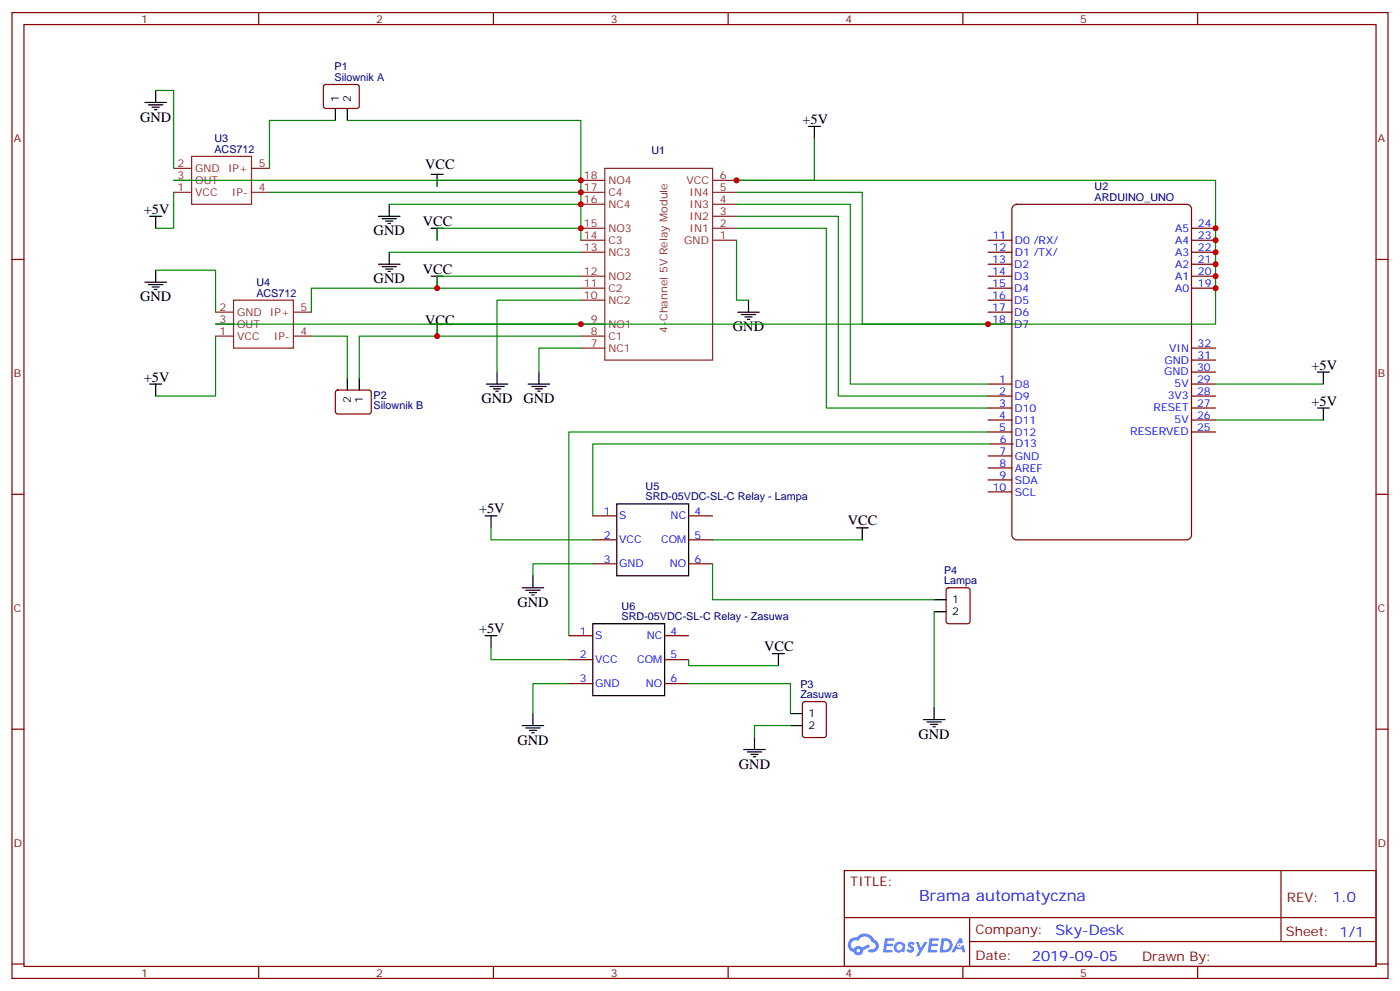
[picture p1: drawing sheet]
<svg xmlns="http://www.w3.org/2000/svg" width="412mm" height="292mm" viewBox="0 0 412 292" stroke-linecap="round" stroke-linejoin="round" font-family="sans-serif">
<g fill="none" stroke="#870000" stroke-width=".35">
<path d="M3.5 3.7h405.4v284.3h-405.4zM7.1 7.2h398.2v277.3h-398.2zM76.2 3.7v3.5M145.3 3.7v3.5M214.5 3.7v3.5M283.6 3.7v3.5M352.8 3.7v3.5M3.5 76.4h3.6M405.3 76.4h3.6M3.5 145.5h3.6M405.3 145.5h3.6M3.5 214.7h3.6"/>
<path d="M405.3 214.7h3.6M248.7 256.3h156.6v28.2h-156.6zM377.3 256.3v20.9M248.7 270.1h156.5M285.6 277.2h119.6M285.6 270.1v14.2M3.5 283.8h3.6M76.2 284.5v3.5M145.3 284.5v3.5M214.5 284.5v3.5M283.6 284.5v3.5M352.8 284.5v3.5"/>
<path d="M405.3 283.8h3.6"/>
</g>
<g fill="#5487ff">
<path d="M267.7 277.5a1.22 1.22 0 0 1 1.7 .2l-.4 .6a.47 .47 0 0 0-.3-.4 .47 .47 0 0 0-.5 .2l.1 .2a1.14 1.14 0 0 1 .8 1.8 1.14 1.14 0 0 1-1.9 0l-.2-.2 .5-.6 .7 .5a.29 .29 0 0 0 .3-.3 .29 .29 0 0 0-.2-.3 1.04 1.04 0 0 1-.6-1.7z"/>
<path d="M260.7 276.2h2.4l.3 .2-.2 .5-1.8 .1-.1 .8h1.5l.3 .4-.3 .4h-1.6l-.2 1.1h1.7l.2 .3-.2 .3-2.6 .1z"/>
<path d="M273.8 276.2h2.4l.3 .2-.1 .5-1.8 .1-.2 .8h1.6l.3 .4-.4 .4-1.6-.1-.1 1.1 1.7 .1 .2 .3-.2 .3-2.6 .1z"/>
<path d="M282.6 276.2h.7l.3 1.3-.6 .3a.69 .69 0 0 0-1 .3 .69 .69 0 0 0 .4 .9 .69 .69 0 0 0 .9-.6l.5-.2 .6 2.2h-.8l-.2-.9h-1.8l-.5 .9h-.8z"/>
<path d="M269.8 277.3h.8l.6 1.8 1.1-1.8h.9l-2.6 4.2h-.8l.9-1.5z"/>
<path d="M277.4 276.2l-.6 4.2h1.3a2.11 2.11 0 0 0 2.5-2.1 2.11 2.11 0 0 0-2.5-2.1zM278.1 277a1.39 1.39 0 0 1 1.7 1.4 1.39 1.39 0 0 1-1.8 1.2h-.3z"/>
<path d="M263.7 277.8a1.54 1.54 0 0 0-.1 2.2 1.54 1.54 0 0 0 2.2 .1l.6 .3 .3-2.3-.2-.3h-.4a1.49 1.49 0 0 0-2.4 0zM264 278.8a.94 .94 0 0 1 1.8 0 .94 .94 0 0 1-1.8 0z"/>
<path d="M250.4 276.6a2.18 2.18 0 0 0 1.1 3.7 1.44 1.44 0 0 0 1.6 .9 1.44 1.44 0 0 0 1.2-1.4l2-1.1-.5-.7-1.9 1a1.47 1.47 0 0 0-2.4 .4 1.39 1.39 0 0 1-.7-1.9 1.39 1.39 0 0 1 2-.5 2.12 2.12 0 0 1 2.2-1.3 2.12 2.12 0 0 1 1.9 1.7 1.14 1.14 0 0 1 1.1 1.4 1.14 1.14 0 0 1-1.7 .7 .43 .43 0 0 0-.5 .4 .43 .43 0 0 0 .4 .5 1.98 1.98 0 0 0 2.5-1.2 1.98 1.98 0 0 0-1.2-2.6 3.1 3.1 0 0 0-5.3-.6l-.9 .1zM252.3 279.9a.55 .55 0 0 1 1.1 0 .55 .55 0 0 1-1.1 0z"/>
<circle cx="282.6" cy="278.3" r=".26"/>
</g>
<path d="M298.4 60.7l1.1-.5h50.1a1.41 1.41 0 0 1 1.4 1.4v95.9a1.51 1.51 0 0 1-1.4 1.4h-50.1a1.51 1.51 0 0 1-1.4-1.4v-95.9z" fill="#fff" stroke="#800000" stroke-width=".35"/>
<g fill="none" stroke="#870000" stroke-width=".35">
<path d="M95.5 25.1l.5-.2h9.4l.4 .7v5.9l-.7 .4h-9.4l-.5-.7v-5.6zM291 70.7h7.1M291 74.3h7.1M291 77.8h7.1M351 70.7h7.1M351 74.3h7.1M351 77.8h7.1M351 67.2h7.1M291 81.3h7.1M291 84.8h7.1M291 88.4h7.1M291 91.9h7.1"/>
<path d="M291 95.4h7.1M351 81.3h7.1M351 84.8h7.1M99 115l.5-.2 9.4 .1 .5 .6-.1 6-.6 .4-9.5-.1-.4-.6v-5.7zM291 113.1h7.1M291 116.6h7.1M351 113.1h7.1M351 116.6h7.1M351 109.5h7.1M351 106h7.1M351 102.5h7.1M291 120.1h7.1"/>
<path d="M291 123.6h7.1M291 127.2h7.1M291 134.2h7.1M291 137.8h7.1M291.4 130.7h7M351 120.1h7.1M351 123.6h7.1M351 127.2h7.1M174.6 151.9h7.1M174.6 158.9h7.1M202.8 151.9h7.1M202.8 158.9h7.1"/>
<path d="M291 141.3h7.1M291 144.8h7.1M174.6 166h7.1M202.8 166h7.1M278.9 173.2l.5-.2h5.6l.7 .5 .1 9.4-.5 .7h-5.9l-.7-.4v-9.5zM167.6 187.1h7M167.6 194.2h7M195.8 187.1h7M195.8 194.2h7M167.6 201.3h7M195.8 201.3h7M236.6 206.8l.5-.2h5.6l.7 .4v9.4l-.4 .7h-5.9l-.7-.4v-9.4z"/>
</g>
<g fill="none" stroke="#8c2424" stroke-width=".35">
<path d="M51.2 49.6h5.2M51.2 56.6h5.2M51.2 53.1h5.2M56.4 46h17.7v14.1h-17.7zM74.1 49.6h5.3M74.1 56.6h5.3M171.1 56.6h7.1M171.1 53.1h7.1M178.2 49.6h31.7v56.4h-31.7zM209.9 56.6h7.1M209.9 53.1h7.1M171.1 74.3h7.1"/>
<path d="M171.1 70.7h7.1M171.1 67.2h7.1M171.1 60.1h7.1M209.9 70.7h7.1M209.9 67.2h7.1M209.9 60.1h7.1M209.9 63.7h7.1M63.5 99h5.3M63.5 95.4h5.3M63.5 91.9h5.3M68.8 88.4h17.6v14.1h-17.6zM86.4 99h5.3"/>
<path d="M86.4 91.9h5.3M171.1 99h7.1M171.1 95.4h7.1M171.1 88.4h7.1M171.1 84.8h7.1M171.1 81.3h7.1M171.1 102.5h7.1"/>
</g>
<g fill="none" stroke="#000" stroke-width=".35">
<path d="M42.7 30.2h6.3M43.7 30.9h4.3M44.8 31.6h2.1M45.5 32.3h.7M45.9 26.6v3.6M98.8 31.9v3.6M102.3 31.9v3.6M238.1 37.2h3.6M239.9 37.2v3.5M127 51.3h3.5M128.8 51.3v3.6M44.1 63.7h3.5"/>
<path d="M45.9 63.7v3.5M45.9 79.6v3.5M111.5 77.8h6.3M111.5 63.7h6.3M112.5 78.5h4.3M112.5 64.4h4.3M113.6 79.2h2.1M113.6 65.1h2.1M114.3 79.9h.7M114.3 65.8h.7M114.7 60.1v3.6M114.7 74.3v3.5"/>
<path d="M127 67.2h3.5M128.8 67.2v3.5M42.7 83.1h6.3M43.7 83.8h4.3M44.8 84.5h2.1M45.5 85.2h.7M127 95.4h3.5M127 81.3h3.5M128.8 81.3v3.5M128.8 95.4v3.6M217.3 91.9h6.4M218.4 92.6h4.2"/>
<path d="M219.4 93.3h2.1M220.1 94h.7M220.5 88.4v3.5M44.1 113.1h3.5M45.9 113.1v3.5M102.3 111.3v3.5M105.8 111.3v3.5M143.2 113.1h6.4M144.3 113.8h4.2M145.3 114.5h2.2M146 115.2h.8M146.4 109.5v3.6"/>
<path d="M155.6 113.1h6.3M156.6 113.8h4.3M157.7 114.5h2.1M158.4 115.2h.7M158.7 109.5v3.6M388.1 109.5h3.5M389.8 109.5v3.6M388.1 120.1h3.5M389.8 120.1v3.5M142.9 151.9h3.5M144.6 151.9v3.5M181.7 148.3h21.1v21.2h-21.1z"/>
<path d="M252.2 155.4h3.6M254 155.4v3.5M153.8 173h6.4M154.9 173.7h4.2M155.9 174.4h2.1M156.6 175.2h.7M157 169.5v3.5M275.2 176.6h3.5M142.9 187.1h3.5M144.6 187.1v3.6M174.6 183.6h21.2v21.2h-21.2zM227.5 192.4h3.6"/>
<path d="M229.3 192.4v3.6M275.2 180.1h3.5M153.8 213.6h6.4M154.9 214.3h4.2M155.9 215h2.1M156.6 215.7h.7M157 210.1v3.5M222.2 217.1v3.6M232.8 210.1h3.6M232.8 213.6h3.6M272 211.8h6.3M273 212.5h4.3"/>
<path d="M274.1 213.3h2.1M274.8 214h.7M275.2 208.3v3.5M219.1 220.7h6.3M220.1 221.4h4.3M221.2 222.1h2.1M221.9 222.8h.7"/>
</g>
<g fill="none" stroke="#008700" stroke-width=".35">
<path d="M45.9 26.6h5.3v23M98.8 35.5h-19.4v14.1M102.3 35.5h68.8v35.2M51.2 53.1h119.9h-42.3v1.8M51.2 56.6v10.6h-5.3M79.4 56.6h91.7M217 56.6h37v38.8h37M239.9 40.7v12.4h-22.9h141.1v42.3h-294.6M45.9 79.6h17.6v12.3M114.7 74.3h56.4M114.7 60.1h56.4M171.1 67.2h-42.3v3.5"/>
<path d="M217 70.7v17.7h3.5M217 60.1h33.5v53h40.5M217 63.7h29.9v52.9h44.1M217 67.2h26.4v52.9h47.6M63.5 99v17.6h-17.6M91.7 99h10.6v12.3M171.1 88.4h-24.7v21.1M171.1 81.3h-42.3v3.5M171.1 95.4h-42.3v3.6M171.1 84.8h-79.4v7.1M171.1 99h-65.3v12.3M171.1 102.5h-12.4v7"/>
<path d="M358.1 113.1h31.7M291 127.2h-123.4v59.9M291.4 130.7h-116.8v21.2M358.1 123.6h31.7M144.6 155.4v3.5h30M209.9 158.9h44.1M174.6 166h-17.6v3.5M209.9 166v10.6h65.3M144.6 190.7v3.5h23M202.8 194.2v1.8h26.5M275.2 180.1v28.2M167.6 201.3h-10.6v8.8"/>
<path d="M202.8 201.3h30v8.8M232.8 213.6h-10.6v3.5"/>
</g>
<g fill="#c00">
<circle cx="358.1" cy="67.2" r=".88"/>
<circle cx="358.1" cy="70.7" r=".88"/>
<circle cx="358.1" cy="74.3" r=".88"/>
<circle cx="358.1" cy="77.8" r=".88"/>
<circle cx="358.1" cy="81.3" r=".88"/>
<circle cx="217" cy="53.1" r=".88"/>
<circle cx="128.8" cy="99" r=".88"/>
<circle cx="128.8" cy="84.8" r=".88"/>
<circle cx="171.1" cy="56.6" r=".88"/>
<circle cx="171.1" cy="67.2" r=".88"/>
<circle cx="171.1" cy="53.1" r=".88"/>
<circle cx="171.1" cy="60.1" r=".88"/>
<circle cx="171.1" cy="95.4" r=".88"/>
<circle cx="291" cy="95.4" r=".88"/>
<circle cx="358.1" cy="84.8" r=".88"/>
</g>
<text font-size="4.6" fill="#00f" x="270.8" y="265.3">Brama automatyczna</text>
<g font-size="4.2">
<text x="41.3" y="35.8">GND</text>
<text x="236.4" y="36.5">+5V</text>
<text x="125.2" y="49.8">VCC</text>
<text x="42.3" y="63">+5V</text>
<text x="110.1" y="69.3">GND</text>
<text x="124.5" y="66.5">VCC</text>
<text x="110.1" y="83.4">GND</text>
<text x="124.5" y="80.6">VCC</text>
<text x="41.3" y="88.7">GND</text>
<text x="125.2" y="95.6">VCC</text>
<text x="215.9" y="97.5">GND</text>
<text x="42.3" y="112.4">+5V</text>
<text x="386.3" y="108.8">+5V</text>
<text x="141.8" y="118.7">GND</text>
<text x="154.2" y="118.7">GND</text>
<text x="386.3" y="119.4">+5V</text>
<text x="141.1" y="151.2">+5V</text>
<text x="249.8" y="154.7">VCC</text>
<text x="152.4" y="178.7">GND</text>
<text x="141.1" y="186.4">+5V</text>
<text x="225.1" y="191.7">VCC</text>
<text x="152.4" y="219.3">GND</text>
<text x="270.6" y="217.5">GND</text>
<text x="217.7" y="226.3">GND</text>
</g>
<g font-size="4.2" fill="#00f">
<text x="392.5" y="265.6">1.0</text>
<text x="310.9" y="275.1">Sky-Desk</text>
<text x="304" y="282.9">2019-09-05</text>
</g>
<g font-size="3.9" fill="#800">
<text x="250.5" y="260.9">TITLE:</text>
<text x="379.1" y="265.6">REV:</text>
<text x="287.4" y="275.1">Company:</text>
<text x="378.7" y="275.7">Sheet: 1/1</text>
<text x="287.4" y="282.8">Date:</text>
<text x="336.4" y="282.8">Drawn By:</text>
</g>
<g font-size="3.2" fill="#800">
<text x="41.6" y="6.7">1</text>
<text x="110.8" y="6.7">2</text>
<text x="179.9" y="6.7">3</text>
<text x="249.1" y="6.7">4</text>
<text x="318.2" y="6.7">5</text>
<text x="4.1" y="41.8">A</text>
<text x="405.9" y="41.8">A</text>
<text x="4.1" y="110.9">B</text>
<text x="405.9" y="110.9">B</text>
<text x="4.1" y="180.1">C</text>
<text x="405.9" y="180.1">C</text>
<text x="4.1" y="249.2">D</text>
<text x="405.9" y="249.2">D</text>
<text x="41.6" y="287.5">1</text>
<text x="110.8" y="287.5">2</text>
<text x="179.9" y="287.5">3</text>
<text x="249.1" y="287.5">4</text>
<text x="318.2" y="287.5">5</text>
</g>
<g font-size="3.2" fill="#000080">
<text x="98.5" y="23.8">Silownik A</text>
<text x="98.5" y="20.7">P1</text>
<text x="63.2" y="41.9">U3</text>
<text x="63.2" y="45">ACS712</text>
<text x="191.9" y="45.3">U1</text>
<text x="322.4" y="59.1">ARDUINO_UNO</text>
<text x="322.5" y="55.9">U2</text>
<text x="75.5" y="87.3">ACS712</text>
<text x="75.5" y="84.2">U4</text>
<text x="110.1" y="117.4">P2</text>
<text x="110.1" y="120.5">Silownik B</text>
<text x="190.2" y="147.3">SRD-05VDC-SL-C Relay - Lampa</text>
<text x="190.2" y="144.2">U5</text>
<text x="278.1" y="172">Lampa</text>
<text x="278.1" y="168.9">P4</text>
<text x="183.1" y="179.5">U6</text>
<text x="183.1" y="182.6">SRD-05VDC-SL-C Relay - Zasuwa</text>
<text x="235.8" y="202.4">P3</text>
<text x="235.8" y="205.5">Zasuwa</text>
</g>
<g font-size="3.2">
<text x="99.8" y="30.2" transform="rotate(-90 99.8 30.2)">1</text>
<text x="103.4" y="30.2" transform="rotate(-90 103.4 30.2)">2</text>
<text x="103.4" y="118.6" transform="rotate(-90 103.4 118.6)">2</text>
<text x="106.9" y="118.6" transform="rotate(-90 106.9 118.6)">1</text>
<text x="280.5" y="177.6">1</text>
<text x="280.5" y="181.2">2</text>
<text x="238.1" y="211.1">1</text>
<text x="238.1" y="214.7">2</text>
</g>
<g font-size="3.2" fill="#8d2323">
<text x="52.3" y="49.2">2</text>
<text x="52.3" y="52.7">3</text>
<text x="57.5" y="50.6">GND</text>
<text x="67.2" y="50.6">IP+</text>
<text x="76.2" y="49.2">5</text>
<text x="172" y="52.7">18</text>
<text x="212" y="52.7">6</text>
<text x="52.3" y="56.3">1</text>
<text x="57.5" y="57.7">VCC</text>
<text x="57.5" y="54.2">OUT</text>
<text x="68.3" y="57.7">IP-</text>
<text x="76.2" y="56.3">4</text>
<text x="172" y="59.8">16</text>
<text x="172" y="56.3">17</text>
<text x="179.2" y="57.7">C4</text>
<text x="179.2" y="54.2">NO4</text>
<text x="202.2" y="54.2">VCC</text>
<text x="203.1" y="57.7">IN4</text>
<text x="212" y="56.3">5</text>
<text x="212" y="59.8">4</text>
<text x="179.2" y="61.2">NC4</text>
<text x="203.1" y="61.2">IN3</text>
<text x="203.1" y="64.7">IN2</text>
<text x="212" y="63.3">3</text>
<text x="172" y="70.4">14</text>
<text x="172" y="66.9">15</text>
<text x="179.2" y="71.8">C3</text>
<text x="179.2" y="68.3">NO3</text>
<text x="201.6" y="71.8">GND</text>
<text x="203.1" y="68.3">IN1</text>
<text x="212" y="66.9">2</text>
<text x="212" y="70.4">1</text>
<text x="172" y="73.9">13</text>
<text x="179.2" y="75.3">NC3</text>
<text x="172" y="81">12</text>
<text x="179.2" y="82.4">NO2</text>
<text x="172" y="88">10</text>
<text x="172" y="84.5">11</text>
<text x="179.2" y="89.4">NC2</text>
<text x="179.2" y="85.9">C2</text>
<text x="64.7" y="91.5">2</text>
<text x="64.7" y="95.1">3</text>
<text x="69.8" y="93">GND</text>
<text x="79.5" y="93">IP+</text>
<text x="88.5" y="91.5">5</text>
<text x="174" y="95.1">9</text>
<text x="64.7" y="98.6">1</text>
<text x="69.8" y="100">VCC</text>
<text x="69.8" y="96.5">OUT</text>
<text x="80.7" y="100">IP-</text>
<text x="88.5" y="98.6">4</text>
<text x="174" y="98.6">8</text>
<text x="179.2" y="100">C1</text>
<text x="179.2" y="96.5">NO1</text>
<text x="196.6" y="97.9" transform="rotate(-90 196.6 97.9)">4-Channel 5V Relay Module</text>
<text x="174" y="102.1">7</text>
<text x="179.2" y="103.5">NC1</text>
</g>
<g font-size="3.2" fill="#00f">
<text x="292.4" y="70.4">11</text>
<text x="298.9" y="71.8">D0 /RX/</text>
<text x="346.2" y="71.7">A4</text>
<text x="346.2" y="68.2">A5</text>
<text x="352.9" y="70.3">23</text>
<text x="352.9" y="66.8">24</text>
<text x="292.3" y="77.4">13</text>
<text x="292.4" y="73.9">12</text>
<text x="298.9" y="75.3">D1 /TX/</text>
<text x="346.2" y="75.2">A3</text>
<text x="352.9" y="77.4">21</text>
<text x="352.9" y="73.8">22</text>
<text x="292.3" y="81">14</text>
<text x="298.8" y="78.8">D2</text>
<text x="298.8" y="82.4">D3</text>
<text x="346.2" y="82.3">A1</text>
<text x="346.2" y="78.8">A2</text>
<text x="352.9" y="80.9">20</text>
<text x="292.3" y="84.5">15</text>
<text x="292.3" y="88">16</text>
<text x="298.8" y="85.9">D4</text>
<text x="298.8" y="89.4">D5</text>
<text x="346.2" y="85.8">A0</text>
<text x="352.9" y="84.4">19</text>
<text x="292.3" y="91.5">17</text>
<text x="292.3" y="95.1">18</text>
<text x="298.8" y="93">D6</text>
<text x="298.8" y="96.5">D7</text>
<text x="343" y="107.1">GND</text>
<text x="344.4" y="103.5">VIN</text>
<text x="352.7" y="105.7">31</text>
<text x="352.7" y="102.1">32</text>
<text x="294.3" y="112.7">1</text>
<text x="342.9" y="110.5">GND</text>
<text x="352.6" y="112.7">29</text>
<text x="352.6" y="109.1">30</text>
<text x="294.3" y="116.2">2</text>
<text x="294.3" y="119.8">3</text>
<text x="298.8" y="114.1">D8</text>
<text x="298.8" y="117.7">D9</text>
<text x="344" y="117.6">3V3</text>
<text x="346" y="114.1">5V</text>
<text x="352.6" y="119.7">27</text>
<text x="352.6" y="116.2">28</text>
<text x="294.3" y="123.3">4</text>
<text x="298.8" y="121.2">D10</text>
<text x="298.8" y="124.7">D11</text>
<text x="339.8" y="121.1">RESET</text>
<text x="346" y="124.7">5V</text>
<text x="352.6" y="123.2">26</text>
<text x="294.3" y="126.9">5</text>
<text x="294.5" y="130.3">6</text>
<text x="298.8" y="128.3">D12</text>
<text x="299" y="131.7">D13</text>
<text x="332.9" y="128.2">RESERVED</text>
<text x="352.6" y="126.8">25</text>
<text x="294.4" y="133.9">7</text>
<text x="294.4" y="137.4">8</text>
<text x="298.9" y="135.3">GND</text>
<text x="294.4" y="141">9</text>
<text x="298.9" y="138.8">AREF</text>
<text x="298.9" y="142.4">SDA</text>
<text x="292.4" y="144.5">10</text>
<text x="298.9" y="145.9">SCL</text>
<text x="177.9" y="151.5">1</text>
<text x="182.4" y="152.9">S</text>
<text x="197.6" y="152.9">NC</text>
<text x="204.6" y="151.5">4</text>
<text x="177.9" y="158.6">2</text>
<text x="182.4" y="160">VCC</text>
<text x="194.8" y="160">COM</text>
<text x="204.6" y="158.6">5</text>
<text x="177.9" y="165.6">3</text>
<text x="182.4" y="167">GND</text>
<text x="197.3" y="167">NO</text>
<text x="204.6" y="165.6">6</text>
<text x="170.8" y="186.8">1</text>
<text x="175.3" y="188.2">S</text>
<text x="190.5" y="188.2">NC</text>
<text x="197.6" y="186.8">4</text>
<text x="170.8" y="193.9">2</text>
<text x="175.3" y="195.3">VCC</text>
<text x="187.7" y="195.3">COM</text>
<text x="197.6" y="193.9">5</text>
<text x="170.8" y="200.9">3</text>
<text x="175.3" y="202.3">GND</text>
<text x="190.2" y="202.3">NO</text>
<text x="197.6" y="200.9">6</text>
</g>
</svg>
